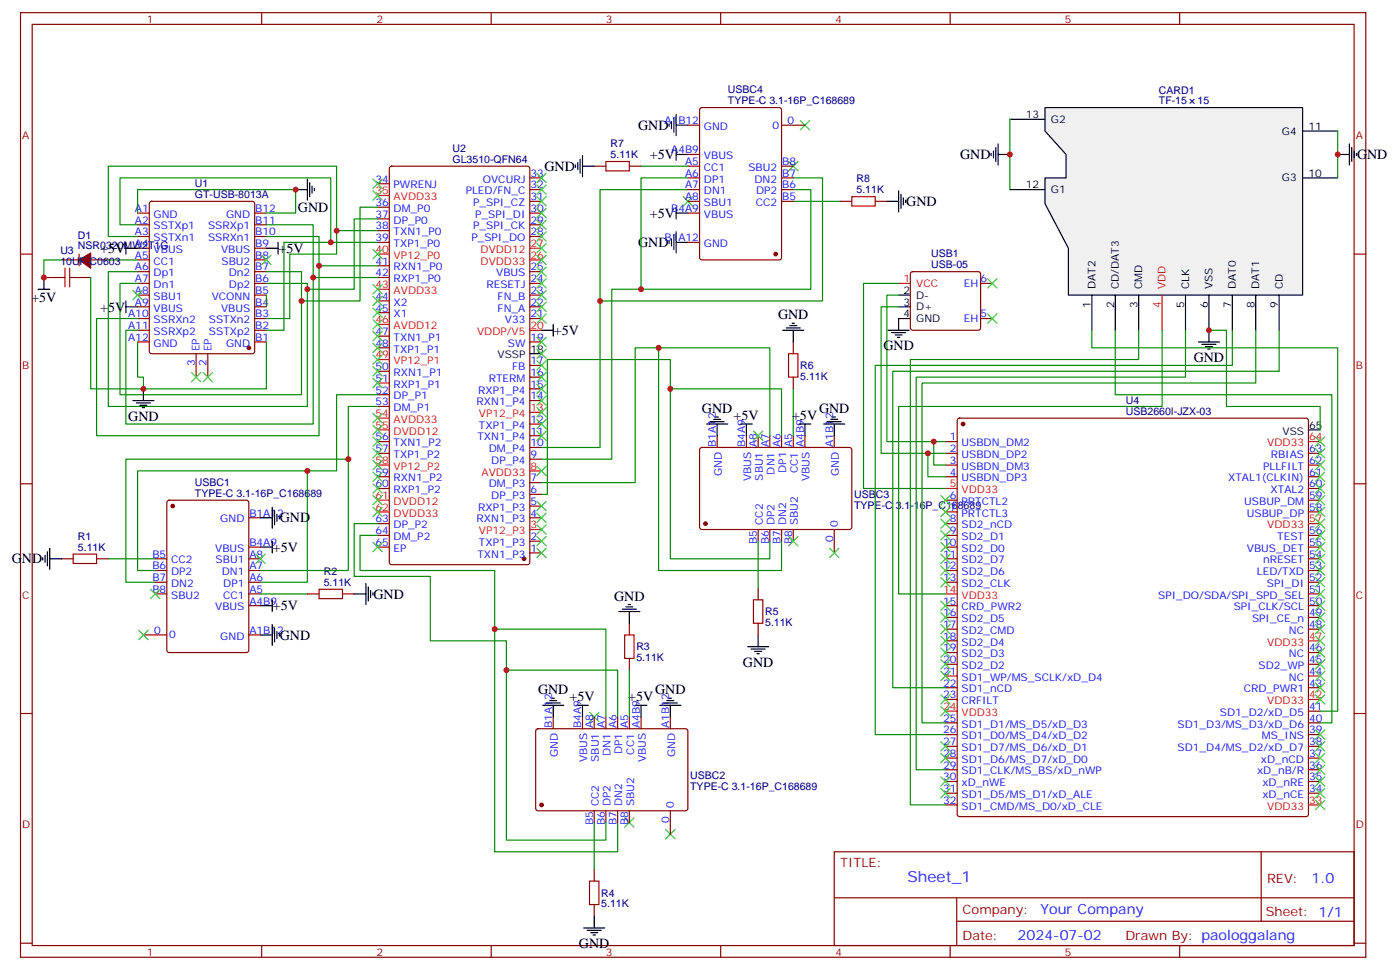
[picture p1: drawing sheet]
<svg xmlns="http://www.w3.org/2000/svg" width="422mm" height="292mm" viewBox="0 0 422 292" stroke-linecap="round" stroke-linejoin="round" font-family="sans-serif">
<g fill="none" stroke="#870000" stroke-width=".35">
<path d="M6.2 3.8h405.3v284.3h-405.3zM9.7 7.3h398.3v277.3h-398.3zM78.8 3.8v3.5M148 3.8v3.5M217.1 3.8v3.5M286.3 3.8v3.5M355.4 3.8v3.5M207.3 37.7h3.5M211 32.6l.5-.2h23.3l.6 .4 .1 44.7-.5 .7h-23.5l-.7-.4v-44.7zM235.5 37.7h7M113.8 55.3h3.5M117.5 50.2l.5-.2h40.9l.7 .5v118.8l-.4 .6-41.2 .1-.6-.5-.1-118.8z"/>
<path d="M159.6 57.1h3.6M159.6 53.6h3.6M179 50h3.6M189.6 50h3.5M207.3 57.1h3.5M207.3 53.6h3.5M207.3 50h3.5M207.3 46.5h3.5M235.5 57.1h3.5M235.5 53.6h3.5M235.5 50h3.5M6.2 76.5h3.5"/>
<path d="M18.5 78.2h5.3M23.8 76.5v3.5M27.3 78.2h5.3M41.5 78.2h3.5M41.5 74.7h3.5M41.5 71.2h3.5M41.5 67.7h3.5M41.5 64.1h3.5M45.2 60.8l.5-.2h30.3l.5 .2 .2 .5v44.5l-.2 .5-.5 .2h-30.3l-.5-.3-.2-.4v-44.5zM76.7 78.2h3.6M76.7 74.7h3.6M76.7 71.2h3.6"/>
<path d="M76.7 67.7h3.6M76.7 64.1h3.6M113.8 62.4h3.5M113.8 65.9h3.5M113.8 69.4h3.5M113.8 73h3.5M159.6 71.2h3.6M159.6 67.7h3.6M159.6 64.1h3.6M159.6 60.6h3.6M207.3 64.1h3.5M207.3 60.6h3.5"/>
<path d="M207.3 73h3.5M235.5 60.6h3.5M253.1 60.6h3.5M263.7 60.6h3.5M408 76.5h3.5M13.2 83.5h3.6M23.8 83.5h3.5M41.5 99.4h3.5M41.5 95.9h3.5M41.5 92.4h3.5M41.5 88.8h3.5M41.5 85.3h3.5"/>
<path d="M41.5 81.8h3.5M76.7 99.4h3.6M76.7 95.9h3.6M76.7 92.4h3.6M76.7 88.8h3.6M76.7 85.3h3.6M76.7 81.8h3.6M113.8 80h3.5M113.8 83.5h3.5M113.8 90.6h3.5M113.8 94.1h3.5M159.6 95.9h3.6"/>
<path d="M159.6 92.4h3.6M159.6 88.8h3.6M159.6 85.3h3.6M159.6 81.8h3.6M41.5 102.9h3.5M59.1 106.5v7M62.6 106.5v7M76.7 102.9h3.6M113.8 101.2h3.5M113.8 104.7h3.5M113.8 111.8h3.5M113.8 115.3h3.5"/>
<path d="M113.8 118.8h3.5M159.6 102.9h3.6M159.6 117.1h3.6M159.6 113.5h3.6M159.6 110h3.6M239 102.9v3.6M239 113.5v3.6M113.8 122.3h3.5M113.8 132.9h3.5M113.8 136.5h3.5M159.6 138.2h3.6M159.6 134.7h3.6"/>
<path d="M159.6 131.2h3.6M159.6 127.6h3.6M159.6 120.6h3.6M211 134.9l.5-.2h44.7l.4 .7v23.6l-.7 .4-44.7-.1-.4-.6v-23.3zM216.1 131.2v3.5M224.9 131.2v3.5M228.4 131.2v3.5M232 131.2v3.5M235.5 131.2v3.5M239 131.2v3.5M242.5 131.2v3.5M251.4 131.2v3.5"/>
<path d="M6.2 145.6h3.5M50.5 150.8l.5-.2h23.3l.6 .4 .1 44.7-.5 .7h-23.5l-.7-.4v-44.7zM75 155.9h3.5M113.8 143.5h3.5M113.8 147h3.5M113.8 157.6h3.5M159.6 155.9h3.6M159.6 152.3h3.6M159.6 148.8h3.6M159.6 145.3h3.6M228.4 159.4v3.5M232 159.4v3.5"/>
<path d="M235.5 159.4v3.5M239 159.4v3.5M251.4 159.4v7M408 145.6h3.5M18.5 168.2h3.5M29.1 168.2h3.5M46.7 168.2h3.6M46.7 171.7h3.6M46.7 175.3h3.6M46.7 178.8h3.6M75 164.7h3.5M75 168.2h3.5"/>
<path d="M75 171.7h3.5M75 175.3h3.5M75 178.8h3.5M92.6 178.8h3.5M103.2 178.8h3.5M113.8 161.1h3.5M113.8 164.7h3.5M159.6 166.4h3.6M159.6 162.9h3.6M228.4 177v3.6M43.2 191.1h7.1M75 191.1h3.5"/>
<path d="M75 182.3h3.5M189.6 187.6v3.5M189.6 198.2v3.5M228.4 187.6v3.5M6.2 214.8h3.5M161.6 219.6l.5-.2h44.7l.5 .7-.1 23.5-.6 .5-44.8-.1-.4-.7v-23.2zM166.7 215.8v3.6M175.5 215.8v3.6M179 215.8v3.6M182.6 215.8v3.6M186.1 215.8v3.6M189.6 215.8v3.6"/>
<path d="M193.1 215.8v3.6M202 215.8v3.6M408 214.8h3.5M179 244.1v3.5M182.6 244.1v3.5M186.1 244.1v3.5M189.6 244.1v3.5M202 244.1v7M251.4 256.4h156.6v28.2h-156.6zM380 256.4v20.9M179 261.7v3.5M179 272.3v3.5"/>
<path d="M251.4 270.2h156.5M288.3 277.3h119.6M288.3 270.2v14.2M6.2 283.9h3.5M78.8 284.6v3.5M148 284.6v3.5M217.1 284.6v3.5M286.3 284.6v3.5M355.4 284.6v3.5M408 283.9h3.5"/>
</g>
<g fill="#870000" stroke="#870000" stroke-width=".35">
<path d="M23.8 78.2l3.5-2.1v4.6z"/>
<circle cx="75" cy="104.7" r=".53"/>
<circle cx="157.9" cy="168.2" r=".53"/>
<circle cx="52" cy="152.3" r=".53"/>
<circle cx="163.2" cy="242.3" r=".53"/>
<circle cx="212.5" cy="157.6" r=".53"/>
<circle cx="233.7" cy="76.5" r=".53"/>
</g>
<g fill="none" stroke="#f00" stroke-width=".35">
<path d="M113.8 58.8h3.5M113.8 76.5h3.5M159.6 78.2h3.6M159.6 74.7h3.6M113.8 87.1h3.5M113.8 97.6h3.5M159.6 99.4h3.6M113.8 108.2h3.5M113.8 125.9h3.5M113.8 129.4h3.5M113.8 140h3.5M159.6 124.1h3.6"/>
<path d="M113.8 150.6h3.5M113.8 154.1h3.5M159.6 159.4h3.6M159.6 141.7h3.6"/>
</g>
<g fill="none" stroke="#000" stroke-width=".35">
<path d="M201.6 37.3v.7M202.3 36.6v2.1M203 35.6v4.2M203.7 34.5v6.4M203.7 37.7h3.6M89.1 57.1h3.5M92.6 53.9v6.4M93.3 55v4.2M94 56v2.1M94.7 56.7v.7M173.4 49.7v.7M174.1 49v2.1"/>
<path d="M174.8 47.9v4.2M175.5 46.8v6.4M175.5 50h3.5M203.7 44.7v3.6M203.7 46.5h3.6M270.8 57.4v6.4M271.5 58.5v4.2M272.2 59.5v2.2M37.9 74.7h3.6M37.9 73v3.5M80.3 74.7h3.5M83.8 73v3.5"/>
<path d="M201.6 72.6v.7M202.3 71.9v2.1M203 70.8v4.3M203.7 73h3.6M203.7 62.4v3.5M203.7 69.8v6.3M203.7 64.1h3.6M267.2 60.6h3.6M272.9 60.3v.7M11.5 87.1h3.5M13.2 83.5v3.6M37.9 90.6v3.5"/>
<path d="M37.9 92.4h3.6M163.2 99.4h3.5M166.7 97.6v3.6M235.8 99.4h6.4M236.9 98.7h4.2M237.9 98h2.2M238.7 97.3h.7M239 99.4v3.5M43.2 117.1v3.5M159.6 106.5h3.6M40 120.6h6.4M41.1 121.3h4.2"/>
<path d="M42.2 122h2.1M42.9 122.7h.7M212.9 127.6h6.4M214 126.9h4.2M215 126.2h2.1M215.7 125.5h.7M216.1 127.6v3.6M223.1 127.6h3.6M224.9 127.6v3.6M240.8 127.6h3.5M242.5 127.6v3.6M248.2 127.6h6.3"/>
<path d="M249.2 126.9h4.3M250.3 126.2h2.1M251 125.5h.7M251.4 127.6v3.6M78.5 155.9h3.5M82 152.7v6.3M82.7 153.7v4.3M83.4 154.8v2.1M84.1 155.5v.7M12.9 167.9v.7M13.6 167.1v2.2M14.3 166.1v4.2"/>
<path d="M15 168.2h3.5M15 165v6.4M78.5 164.7h3.5M82 162.9v3.5M106.7 178.8h3.5M110.2 175.6v6.4M110.9 176.7v4.2M111.7 177.7v2.1M112.4 178.4v.7M78.5 182.3h3.5M78.5 191.1h3.5M82 180.6v3.5"/>
<path d="M82 188v6.3M82.7 189v4.3M83.4 190.1v2.1M84.1 190.8v.7M186.4 184.1h6.4M187.5 183.4h4.2M188.6 182.7h2.1M189.3 182h.7M189.6 184.1v3.5M225.2 194.7h6.4M226.3 195.4h4.2M227.4 196.1h2.1"/>
<path d="M228.1 196.8h.7M228.4 191.1v3.6M163.5 212.3h6.4M164.6 211.6h4.2M165.6 210.9h2.1M166.3 210.2h.7M166.7 212.3v3.5M173.7 212.3h3.6M175.5 212.3v3.5M191.4 212.3h3.5M193.1 212.3v3.5M198.8 212.3h6.3"/>
<path d="M199.8 211.6h4.3M200.9 210.9h2.1M201.6 210.2h.7M202 212.3v3.5M175.9 279.3h6.3M179 275.8v3.5M176.9 280h4.3M178 280.7h2.1M178.7 281.4h.7"/>
</g>
<g fill="none" stroke="#008700" stroke-width=".35">
<path d="M193.1 50h14.2M207.3 53.6h-14.2v33.5M239 53.6h8.8v37h-67v-33.5h26.5M239 57.1h5.3v30h-60v51.1h-21.1M18.5 78.2h-5.3v5.3M32.6 78.2h8.9M41.5 67.7h-5.3v-14.1h63.5v19.4M41.5 64.1v-7h47.6v7h-8.8M80.3 67.7h14.1v15.8h19.4M80.3 71.2h15.8v8.8h17.7M101.4 69.4v7.1h-14.1v19.4h-7M113.8 69.4h-12.4v-19.4h-68.8v21.2h8.9"/>
<path d="M113.8 62.4h-5.3v28.2h-17.7v-8.8h-10.5M113.8 65.9h-7.1v21.2h-14.1v-1.8h-12.3M113.8 73h-28.3v26.4h-5.2M239 60.6h14.1M27.3 83.5v33.6h15.9M41.5 85.3h-5.3v33.5h54.6v-28.2M41.5 81.8h-8.9v40.5h60v-35.2M80.3 88.8v3.6M94.4 83.5v44.1h-56.5v-28.2h3.6M96.1 80v51.2h-67v-35.3h12.4M180.8 90.6v44.1h-17.6M41.5 102.9v10.6h1.7v3.6"/>
<path d="M80.3 102.9v14.2h-37.1M113.8 118.8h-12.4v22.9h-59.9v30h5.2M198.4 104.7h-7v40.6h-28.2M202 117.1h33.5v14.1M239 117.1v14.1M113.8 122.3h-8.8v15.9M232 131.2v-26.5h-33.6v67h37.1v-8.8M92.6 141.7v33.6h-14.1M113.8 157.6h-7.1v15.9h22.9v19.4h23v60h30v-5.3M163.2 148.8h1.7v-40.6h37.1v60h30v-5.3M32.6 168.2h14.1M78.5 171.7h26.5v-33.5h-67.1v37.1h8.8"/>
<path d="M78.5 178.8h14.1M113.8 161.1h-5.3v10.6h40.5v17.7M228.4 162.9v14.1M152.6 201.7h33.5v14.1M182.6 215.8v-26.4h-33.6v67h37.1v-8.8M189.6 201.7v14.1M179 247.6v14.1"/>
</g>
<path d="M182.6 48.6h7v2.8h-7zM256.6 59.2h7.1v2.8h-7.1zM16.8 83.5h2.8M19.6 80.7v5.7M21 83.5h2.8M21 80.7v5.7M237.6 106.5h2.8v7h-2.8zM22 166.8h7.1v2.8h-7.1zM96.1 177.4h7.1v2.8h-7.1zM188.2 191.1h2.8v7.1h-2.8zM227 180.6h2.8v7h-2.8zM177.6 265.2h2.8v7.1h-2.8z" fill="none" stroke="#a10000" stroke-width=".35"/>
<g fill="none" stroke="#3c3" stroke-width=".35">
<path d="M241.1 36.3l2.8 2.8M243.9 36.3l-2.8 2.8M112.4 57.4l2.8 2.9M112.4 53.9l2.8 2.8M115.2 57.4l-2.8 2.9M115.2 53.9l-2.8 2.8M205.8 59.2l2.9 2.8M208.7 59.2l-2.9 2.8M237.6 48.6l2.8 2.8M240.4 48.6l-2.8 2.8M78.8 76.8l2.9 2.9M81.7 76.8l-2.9 2.9"/>
<path d="M112.4 75.1l2.8 2.8M115.2 75.1l-2.8 2.8M40 87.4l2.9 2.8M42.9 87.4l-2.9 2.8M112.4 89.2l2.8 2.8M112.4 92.7l2.8 2.8M115.2 89.2l-2.8 2.8M115.2 92.7l-2.8 2.8M57.7 112.1l2.8 2.8M60.5 112.1l-2.8 2.8M61.2 112.1l2.8 2.8M64 112.1l-2.8 2.8"/>
<path d="M227 129.8l2.8 2.8M229.8 129.8l-2.8 2.8M45.3 177.4l2.9 2.8M48.2 177.4l-2.9 2.8M77.1 166.8l2.8 2.8M79.9 166.8l-2.8 2.8M237.6 161.5l2.8 2.8M240.4 161.5l-2.8 2.8M249.9 165l2.9 2.9M252.8 165l-2.9 2.9M41.8 189.7l2.8 2.8M44.6 189.7l-2.8 2.8"/>
<path d="M177.6 214.4l2.8 2.8M180.4 214.4l-2.8 2.8M188.2 246.2l2.8 2.8M191 246.2l-2.8 2.8M200.6 249.7l2.8 2.8M203.4 249.7l-2.8 2.8"/>
</g>
<path d="M314.9 32.4h77.6v56.4h-70.6v-14.1l-7-13.4v-7.7h6.3v-7.1l-6.3-7.1z" fill="#f0f0f0" stroke="#000" stroke-width=".35"/>
<g fill="none" stroke="#000" stroke-width=".35">
<path d="M304.3 35.9h10.6M392.5 39.4h10.5M298.6 46.1v.7M299.3 45.4v2.2M300 44.4v4.2M300.7 46.5h3.6M300.7 43.3v6.4M304.3 57.1h10.6M392.5 53.6h10.5M403 46.5h3.6M406.6 43.3v6.4M407.3 44.4v4.2"/>
<path d="M408 45.4v2.2M408.7 46.1v.7M267.6 99.4h6.3M270.8 92.4h3.5M270.8 88.8h3.5M274.3 95.9h-3.5v3.5M329 88.8v10.6M336 88.8v10.6M343.1 88.8v10.6M357.2 88.8v10.6M364.2 88.8v14.1M371.3 88.8v10.6"/>
<path d="M378.4 88.8v10.6M385.4 88.8v10.6M268.6 100.1h4.3M269.7 100.8h2.1M270.4 101.5h.7M361.1 102.9h6.3M362.1 103.6h4.3M363.2 104.4h2.1M363.9 105.1h.7M394.2 129.4h3.6"/>
</g>
<path d="M270.8 85.3h3.5M350.1 88.8v10.6M394.2 132.9h3.6M284.9 147h3.5M394.2 157.6h3.6M284.9 178.8h3.5M394.2 192.9h3.6M284.9 214.1h3.5M394.2 210.5h3.6M394.2 242.3h3.6" fill="none" stroke="#f00" stroke-width=".35"/>
<g fill="none" stroke="#870000" stroke-width=".35">
<path d="M274.5 82l.5-.2h19.7l.5 .2 .3 .5v16.2l-.3 .5-.5 .2h-19.7l-.5-.2-.2-.5v-16.2zM295.5 95.9h3.5M295.5 85.3h3.5M284.9 132.9h3.5M284.9 136.5h3.5M284.9 140h3.5M288.6 126.1l.5-.2h104.4l.5 .2 .2 .5v118.5l-.2 .5-.5 .2h-104.4l-.5-.2-.2-.5v-118.5zM394.2 136.5h3.6M394.2 140h3.6M284.9 143.5h3.5M284.9 150.6h3.5M284.9 154.1h3.5"/>
<path d="M284.9 157.6h3.5M394.2 143.5h3.6M394.2 150.6h3.6M394.2 154.1h3.6M394.2 147h3.6M284.9 161.1h3.5M284.9 164.7h3.5M284.9 168.2h3.5M284.9 171.7h3.5M284.9 175.3h3.5M394.2 161.1h3.6M394.2 164.7h3.6"/>
<path d="M394.2 168.2h3.6M394.2 171.7h3.6M394.2 175.3h3.6M394.2 178.8h3.6M284.9 182.3h3.5M284.9 185.8h3.5M284.9 189.4h3.5M284.9 192.9h3.5M284.9 196.4h3.5M284.9 200h3.5M394.2 182.3h3.6M394.2 185.8h3.6"/>
<path d="M394.2 189.4h3.6M394.2 196.4h3.6M394.2 200h3.6M284.9 203.5h3.5M284.9 207h3.5M284.9 210.5h3.5M284.9 217.6h3.5M394.2 203.5h3.6M394.2 207h3.6M394.2 217.6h3.6M394.2 214.1h3.6M284.9 221.1h3.5"/>
<path d="M284.9 224.6h3.5M284.9 228.2h3.5M284.9 231.7h3.5M284.9 235.2h3.5M284.9 238.8h3.5M394.2 221.1h3.6M394.2 224.6h3.6M394.2 228.2h3.6M394.2 231.7h3.6M394.2 235.2h3.6M394.2 238.8h3.6M284.9 242.3h3.5"/>
</g>
<circle cx="290.2" cy="127.6" r=".53" fill="#870000" stroke="#870000" stroke-width=".35"/>
<g fill="none" stroke="#008700" stroke-width=".35">
<path d="M304.3 35.9v21.2M403 39.4v14.2M270.8 92.4h-5.3v44.1h19.4M270.8 88.8h-3.6v44.1h14.1M270.8 85.3h-10.6v61.7h24.7M329 99.4v5.3h74v109.4h-5.2M336 99.4v19.4h65.3v98.8h-3.5M343.1 99.4v8.8h-68.8v134.1h10.6M350.1 99.4v22.9h-79.3v56.5h14.1M357.2 99.4v14.1h-81.2v118.2h8.9M364.2 99.4h5.3v22.9h28.3v7.1M371.3 99.4v10.6h-107.6v111.1h21.2"/>
<path d="M378.4 99.4v15.9h-100.6v102.3h7.1M385.4 99.4v12.4h-116.4v95.2h15.9M279.6 136.5v7h5.3M284.9 132.9h-3.6v7.1h3.6"/>
</g>
<g fill="none" stroke="#3c3" stroke-width=".35">
<path d="M161.7 52.1l2.9 2.9M161.7 55.7l2.9 2.8M161.7 59.2l2.9 2.8M164.6 52.1l-2.9 2.9M164.6 55.7l-2.9 2.8M164.6 59.2l-2.9 2.8M161.7 62.7l2.9 2.8M161.7 66.3l2.9 2.8M161.7 69.8l2.9 2.8M161.7 73.3l2.9 2.8M161.7 76.8l2.9 2.9M164.6 62.7l-2.9 2.8"/>
<path d="M164.6 66.3l-2.9 2.8M164.6 69.8l-2.9 2.8M164.6 73.3l-2.9 2.8M164.6 76.8l-2.9 2.9M112.4 99.8l2.8 2.8M112.4 96.2l2.8 2.9M112.4 85.7l2.8 2.8M115.2 99.8l-2.8 2.8M115.2 96.2l-2.8 2.9M115.2 85.7l-2.8 2.8M161.7 80.4l2.9 2.8M161.7 83.9l2.9 2.8"/>
<path d="M161.7 87.4l2.9 2.8M161.7 90.9l2.9 2.9M161.7 94.5l2.9 2.8M164.6 80.4l-2.9 2.8M164.6 83.9l-2.9 2.8M164.6 87.4l-2.9 2.8M164.6 90.9l-2.9 2.9M164.6 94.5l-2.9 2.8M297.6 83.9l2.8 2.8M297.6 94.5l2.8 2.8M300.4 83.9l-2.8 2.8M300.4 94.5l-2.8 2.8"/>
<path d="M112.4 113.9l2.8 2.8M112.4 110.3l2.8 2.9M112.4 106.8l2.8 2.8M112.4 103.3l2.8 2.8M115.2 113.9l-2.8 2.8M115.2 110.3l-2.8 2.9M115.2 106.8l-2.8 2.8M115.2 103.3l-2.8 2.8M161.7 101.5l2.9 2.9M161.7 105.1l2.9 2.8M161.7 108.6l2.9 2.8M161.7 112.1l2.9 2.8"/>
<path d="M161.7 115.6l2.9 2.9M161.7 119.2l2.9 2.8M164.6 101.5l-2.9 2.9M164.6 105.1l-2.9 2.8M164.6 108.6l-2.9 2.8M164.6 112.1l-2.9 2.8M164.6 115.6l-2.9 2.9M164.6 119.2l-2.9 2.8M112.4 138.6l2.8 2.8M112.4 135l2.8 2.9M112.4 131.5l2.8 2.8M112.4 128l2.8 2.8"/>
<path d="M112.4 124.5l2.8 2.8M115.2 138.6l-2.8 2.8M115.2 135l-2.8 2.9M115.2 131.5l-2.8 2.8M115.2 128l-2.8 2.8M115.2 124.5l-2.8 2.8M161.7 122.7l2.9 2.8M161.7 126.2l2.9 2.8M161.7 129.8l2.9 2.8M164.6 122.7l-2.9 2.8M164.6 126.2l-2.9 2.8M164.6 129.8l-2.9 2.8"/>
<path d="M396.3 138.6l2.9 2.8M396.3 135l2.9 2.9M396.3 131.5l2.9 2.8M399.2 138.6l-2.9 2.8M399.2 135l-2.9 2.9M399.2 131.5l-2.9 2.8M112.4 152.7l2.8 2.8M112.4 149.2l2.8 2.8M112.4 145.6l2.8 2.8M112.4 142.1l2.8 2.8M115.2 152.7l-2.8 2.8M115.2 149.2l-2.8 2.8"/>
<path d="M115.2 145.6l-2.8 2.8M115.2 142.1l-2.8 2.8M161.7 140.3l2.9 2.9M161.7 150.9l2.9 2.8M161.7 154.4l2.9 2.9M161.7 158l2.9 2.8M164.6 140.3l-2.9 2.9M164.6 150.9l-2.9 2.8M164.6 154.4l-2.9 2.9M164.6 158l-2.9 2.8M283.5 149.2l2.8 2.8M283.5 152.7l2.8 2.8"/>
<path d="M283.5 156.2l2.8 2.8M283.5 159.7l2.8 2.9M286.3 149.2l-2.8 2.8M286.3 152.7l-2.8 2.8M286.3 156.2l-2.8 2.8M286.3 159.7l-2.8 2.9M396.3 159.7l2.9 2.9M396.3 156.2l2.9 2.8M396.3 152.7l2.9 2.8M396.3 149.2l2.9 2.8M396.3 145.6l2.9 2.8M396.3 142.1l2.9 2.8"/>
<path d="M399.2 159.7l-2.9 2.9M399.2 156.2l-2.9 2.8M399.2 152.7l-2.9 2.8M399.2 149.2l-2.9 2.8M399.2 145.6l-2.9 2.8M399.2 142.1l-2.9 2.8M112.4 163.3l2.8 2.8M115.2 163.3l-2.8 2.8M161.7 161.5l2.9 2.8M161.7 165l2.9 2.9M164.6 161.5l-2.9 2.8M164.6 165l-2.9 2.9"/>
<path d="M283.5 163.3l2.8 2.8M283.5 166.8l2.8 2.8M283.5 170.3l2.8 2.8M283.5 173.8l2.8 2.9M286.3 163.3l-2.8 2.8M286.3 166.8l-2.8 2.8M286.3 170.3l-2.8 2.8M286.3 173.8l-2.8 2.9M396.3 177.4l2.9 2.8M396.3 173.8l2.9 2.9M396.3 170.3l2.9 2.8M396.3 166.8l2.9 2.8"/>
<path d="M396.3 163.3l2.9 2.8M399.2 177.4l-2.9 2.8M399.2 173.8l-2.9 2.9M399.2 170.3l-2.9 2.8M399.2 166.8l-2.9 2.8M399.2 163.3l-2.9 2.8M283.5 180.9l2.8 2.8M283.5 184.4l2.8 2.9M283.5 188l2.8 2.8M283.5 191.5l2.8 2.8M283.5 195l2.8 2.8M283.5 198.5l2.8 2.9"/>
<path d="M286.3 180.9l-2.8 2.8M286.3 184.4l-2.8 2.9M286.3 188l-2.8 2.8M286.3 191.5l-2.8 2.8M286.3 195l-2.8 2.8M286.3 198.5l-2.8 2.9M396.3 198.5l2.9 2.9M396.3 195l2.9 2.8M396.3 191.5l2.9 2.8M396.3 188l2.9 2.8M396.3 184.4l2.9 2.9M396.3 180.9l2.9 2.8"/>
<path d="M399.2 198.5l-2.9 2.9M399.2 195l-2.9 2.8M399.2 191.5l-2.9 2.8M399.2 188l-2.9 2.8M399.2 184.4l-2.9 2.9M399.2 180.9l-2.9 2.8M283.5 202.1l2.8 2.8M283.5 209.1l2.8 2.8M283.5 212.7l2.8 2.8M286.3 202.1l-2.8 2.8M286.3 209.1l-2.8 2.8M286.3 212.7l-2.8 2.8"/>
<path d="M396.3 219.7l2.9 2.8M396.3 209.1l2.9 2.8M396.3 205.6l2.9 2.8M396.3 202.1l2.9 2.8M399.2 219.7l-2.9 2.8M399.2 209.1l-2.9 2.8M399.2 205.6l-2.9 2.8M399.2 202.1l-2.9 2.8M283.5 223.2l2.8 2.9M283.5 226.8l2.8 2.8M283.5 233.8l2.8 2.8M283.5 237.3l2.8 2.9"/>
<path d="M286.3 223.2l-2.8 2.9M286.3 226.8l-2.8 2.8M286.3 233.8l-2.8 2.8M286.3 237.3l-2.8 2.9M396.3 237.3l2.9 2.9M396.3 233.8l2.9 2.8M396.3 230.3l2.9 2.8M396.3 226.8l2.9 2.8M396.3 223.2l2.9 2.9M399.2 237.3l-2.9 2.9M399.2 233.8l-2.9 2.8M399.2 230.3l-2.9 2.8"/>
<path d="M399.2 226.8l-2.9 2.8M399.2 223.2l-2.9 2.9M396.3 240.9l2.9 2.8M399.2 240.9l-2.9 2.8"/>
</g>
<g fill="#c00">
<circle cx="89.1" cy="57.1" r=".88"/>
<circle cx="90.8" cy="90.6" r=".88"/>
<circle cx="92.6" cy="87.1" r=".88"/>
<circle cx="94.4" cy="83.5" r=".88"/>
<circle cx="96.1" cy="80" r=".88"/>
<circle cx="101.4" cy="69.4" r=".88"/>
<circle cx="99.7" cy="73" r=".88"/>
<circle cx="13.2" cy="83.5" r=".88"/>
<circle cx="43.2" cy="117.1" r=".88"/>
<circle cx="92.6" cy="141.7" r=".88"/>
<circle cx="105" cy="138.2" r=".88"/>
<circle cx="152.6" cy="201.7" r=".88"/>
<circle cx="149" cy="189.4" r=".88"/>
<circle cx="198.4" cy="104.7" r=".88"/>
<circle cx="202" cy="117.1" r=".88"/>
<circle cx="193.1" cy="87.1" r=".88"/>
<circle cx="180.8" cy="90.6" r=".88"/>
<circle cx="279.6" cy="136.5" r=".88"/>
<circle cx="281.3" cy="132.9" r=".88"/>
<circle cx="304.3" cy="46.5" r=".88"/>
<circle cx="403" cy="46.5" r=".88"/>
<circle cx="364.2" cy="99.4" r=".88"/>
</g>
<text font-size="4.6" fill="#00f" x="273.4" y="265.4">Sheet_1</text>
<g font-size="4.2">
<text x="192.3" y="39.1">GND</text>
<text x="195.8" y="47.9">+5V</text>
<text x="289.3" y="47.9">GND</text>
<text x="408.9" y="47.9">GND</text>
<text x="164" y="51.4">GND</text>
<text x="89.8" y="63.8">GND</text>
<text x="195.8" y="65.5">+5V</text>
<text x="273" y="62">GND</text>
<text x="30.2" y="76.2">+5V</text>
<text x="84" y="76.2">+5V</text>
<text x="192.3" y="74.3">GND</text>
<text x="9.4" y="91">+5V</text>
<text x="30.2" y="93.8">+5V</text>
<text x="166.9" y="100.8">+5V</text>
<text x="234.4" y="96.1">GND</text>
<text x="266.2" y="105.5">GND</text>
<text x="359.7" y="109">GND</text>
<text x="211.5" y="124.3">GND</text>
<text x="246.8" y="124.3">GND</text>
<text x="38.6" y="126.7">GND</text>
<text x="221" y="126.4">+5V</text>
<text x="238.6" y="126.4">+5V</text>
<text x="84.3" y="157.2">GND</text>
<text x="82.2" y="166.1">+5V</text>
<text x="3.5" y="169.6">GND</text>
<text x="82.2" y="183.7">+5V</text>
<text x="112.5" y="180.2">GND</text>
<text x="185" y="180.8">GND</text>
<text x="84.3" y="192.5">GND</text>
<text x="223.8" y="200.7">GND</text>
<text x="162.1" y="209">GND</text>
<text x="197.4" y="209">GND</text>
<text x="171.6" y="211.1">+5V</text>
<text x="189.3" y="211.1">+5V</text>
<text x="174.4" y="285.4">GND</text>
</g>
<g font-size="4.2" fill="#00f">
<text x="395.2" y="265.7">1.0</text>
<text x="313.5" y="275.2">Your Company</text>
<text x="306.6" y="283">2024-07-02</text>
</g>
<g font-size="3.9" fill="#800">
<text x="253.1" y="261">TITLE:</text>
<text x="381.7" y="265.7">REV:</text>
<text x="290" y="275.2">Company:</text>
<text x="381.4" y="275.8">Sheet: 1/1</text>
<text x="290" y="282.9">Date:</text>
<text x="339.1" y="282.9">Drawn By: paologgalang</text>
</g>
<g font-size="3.2" fill="#800">
<text x="44.3" y="6.8">1</text>
<text x="113.4" y="6.8">2</text>
<text x="182.6" y="6.8">3</text>
<text x="251.7" y="6.8">4</text>
<text x="320.9" y="6.8">5</text>
<text x="6.7" y="41.9">A</text>
<text x="408.5" y="41.9">A</text>
<text x="6.7" y="111.1">B</text>
<text x="408.5" y="111.1">B</text>
<text x="6.7" y="180.2">C</text>
<text x="408.5" y="180.2">C</text>
<text x="6.7" y="249.3">D</text>
<text x="408.5" y="249.3">D</text>
<text x="44.3" y="287.6">1</text>
<text x="113.4" y="287.6">2</text>
<text x="182.6" y="287.6">3</text>
<text x="251.7" y="287.6">4</text>
<text x="320.9" y="287.6">5</text>
</g>
<g font-size="3.2" fill="#000080">
<text x="219.3" y="28.1">USBC4</text>
<text x="349.2" y="28.2">CARD1</text>
<text x="219.3" y="31.3">TYPE-C 3.1-16P_C168689</text>
<text x="349.2" y="31.3">TF-15</text>
<text x="360.8" y="31.3">15</text>
<text x="136.4" y="45.8">U2</text>
<text x="184" y="47.6">5.11K</text>
<text x="184" y="44.3">R7</text>
<text x="136.4" y="49">GL3510-QFN64</text>
<text x="58.7" y="59.5">GT-USB-8013A</text>
<text x="58.7" y="56.3">U1</text>
<text x="258.1" y="58.1">5.11K</text>
<text x="258.1" y="54.9">R8</text>
<text x="23.5" y="71.9">D1</text>
<text x="18.2" y="76.4">U3</text>
<text x="23.5" y="75.1">NSR0320MW2T1G</text>
<text x="280.6" y="77.4">USB1</text>
<text x="18.2" y="79.7">10UF-C0603</text>
<text x="280.6" y="80.6">USB-05</text>
<text x="241.1" y="111.1">R6</text>
<text x="241.1" y="114.4">5.11K</text>
<text x="339.2" y="124.8">USB2660I-JZX-03</text>
<text x="339.2" y="121.6">U4</text>
<text x="58.7" y="149.5">TYPE-C 3.1-16P_C168689</text>
<text x="58.7" y="146.3">USBC1</text>
<text x="257.4" y="149.9">USBC3</text>
<text x="257.4" y="153.2">TYPE-C 3.1-16P_C168689</text>
<text x="23.5" y="165.7">5.11K</text>
<text x="23.5" y="162.5">R1</text>
<text x="97.6" y="173.1">R2</text>
<text x="97.6" y="176.3">5.11K</text>
<text x="230.5" y="185.2">R5</text>
<text x="230.5" y="188.4">5.11K</text>
<text x="191.7" y="195.8">R3</text>
<text x="191.7" y="199">5.11K</text>
<text x="208" y="237.8">TYPE-C 3.1-16P_C168689</text>
<text x="208" y="234.6">USBC2</text>
<text x="181.2" y="269.9">R4</text>
<text x="181.2" y="273.1">5.11K</text>
</g>
<g font-size="3.2">
<text x="309.1" y="35.6">13</text>
<text x="316.6" y="37">G2</text>
<text x="386.2" y="40.5">G4</text>
<text x="394.2" y="39.1">11</text>
<text x="394.2" y="53.2">10</text>
<text x="309.1" y="56.7">12</text>
<text x="316.6" y="58.1">G1</text>
<text x="386.2" y="54.6">G3</text>
<text x="272.3" y="88.5">2</text>
<text x="276" y="89.9">D-</text>
<text x="330" y="87.1" transform="rotate(-90 330 87.1)">DAT2</text>
<text x="337.1" y="87.1" transform="rotate(-90 337.1 87.1)">CD/DAT3</text>
<text x="344.1" y="87.1" transform="rotate(-90 344.1 87.1)">CMD</text>
<text x="358.2" y="87.1" transform="rotate(-90 358.2 87.1)">CLK</text>
<text x="365.3" y="87.1" transform="rotate(-90 365.3 87.1)">VSS</text>
<text x="372.4" y="87.1" transform="rotate(-90 372.4 87.1)">DAT0</text>
<text x="379.4" y="87.1" transform="rotate(-90 379.4 87.1)">DAT1</text>
<text x="386.5" y="87.1" transform="rotate(-90 386.5 87.1)">CD</text>
<text x="272.3" y="95.5">4</text>
<text x="272.3" y="92">3</text>
<text x="276" y="93.4">D+</text>
<text x="328.6" y="92.6" transform="rotate(-90 328.6 92.6)">1</text>
<text x="335.7" y="92.6" transform="rotate(-90 335.7 92.6)">2</text>
<text x="342.7" y="92.6" transform="rotate(-90 342.7 92.6)">3</text>
<text x="356.8" y="92.6" transform="rotate(-90 356.8 92.6)">5</text>
<text x="363.9" y="92.6" transform="rotate(-90 363.9 92.6)">6</text>
<text x="370.9" y="92.6" transform="rotate(-90 370.9 92.6)">7</text>
<text x="378" y="92.6" transform="rotate(-90 378 92.6)">8</text>
<text x="385.1" y="92.6" transform="rotate(-90 385.1 92.6)">9</text>
<text x="276" y="96.9">GND</text>
<text x="149.9" y="107.9">VSSP</text>
<text x="159.8" y="106.1">18</text>
<text x="386.4" y="130.8">VSS</text>
<text x="394.4" y="129">65</text>
</g>
<g font-size="3.2" fill="#00f">
<text x="200.2" y="37.3">A1B12</text>
<text x="212.1" y="39.1">GND</text>
<text x="232.8" y="38.7">0</text>
<text x="237.2" y="37.3">0</text>
<text x="202.2" y="46.1">A4B9</text>
<text x="212.1" y="47.9">VBUS</text>
<text x="159.8" y="53.2">33</text>
<text x="206.4" y="49.7">A5</text>
<text x="206.4" y="53.2">A6</text>
<text x="212.1" y="51.4">CC1</text>
<text x="225.5" y="51.4">SBU2</text>
<text x="235.7" y="53.2">B7</text>
<text x="235.7" y="49.7">B8</text>
<text x="113.1" y="55">34</text>
<text x="118.6" y="56.7">PWRENJ</text>
<text x="140.3" y="58.5">PLED/FN_C</text>
<text x="145.5" y="55">OVCURJ</text>
<text x="159.8" y="56.7">32</text>
<text x="206.4" y="56.7">A7</text>
<text x="212.1" y="55">DP1</text>
<text x="212.1" y="58.5">DN1</text>
<text x="227.3" y="55">DN2</text>
<text x="227.8" y="58.5">DP2</text>
<text x="235.7" y="56.7">B6</text>
<text x="40.6" y="63.8">A1</text>
<text x="46.3" y="65.5">GND</text>
<text x="68.1" y="65.5">GND</text>
<text x="76.9" y="63.8">B12</text>
<text x="113.1" y="62">36</text>
<text x="113.1" y="65.5">37</text>
<text x="118.6" y="63.8">DM_P0</text>
<text x="142.6" y="62">P_SPI_CZ</text>
<text x="143.2" y="65.5">P_SPI_DI</text>
<text x="159.8" y="63.8">30</text>
<text x="159.8" y="60.3">31</text>
<text x="202.2" y="63.8">B4A9</text>
<text x="206.4" y="60.3">A8</text>
<text x="212.1" y="62">SBU1</text>
<text x="212.1" y="65.5">VBUS</text>
<text x="227.7" y="62">CC2</text>
<text x="235.7" y="60.3">B5</text>
<text x="40.6" y="67.3">A2</text>
<text x="40.6" y="70.8">A3</text>
<text x="46.3" y="69.1">SSTXp1</text>
<text x="62.7" y="69.1">SSRXp1</text>
<text x="76.9" y="70.8">B10</text>
<text x="76.9" y="67.3">B11</text>
<text x="113.1" y="69.1">38</text>
<text x="118.6" y="67.3">DP_P0</text>
<text x="118.6" y="70.8">TXN1_P0</text>
<text x="142.6" y="69.1">P_SPI_CK</text>
<text x="159.8" y="70.8">28</text>
<text x="159.8" y="67.3">29</text>
<text x="40.6" y="74.4">A4</text>
<text x="40.6" y="77.9">A5</text>
<text x="46.3" y="72.6">SSTXn1</text>
<text x="46.3" y="76.1">VBUS</text>
<text x="62.7" y="72.6">SSRXn1</text>
<text x="66.6" y="76.1">VBUS</text>
<text x="76.9" y="77.9">B8</text>
<text x="76.9" y="74.4">B9</text>
<text x="113.1" y="72.6">39</text>
<text x="118.6" y="74.4">TXP1_P0</text>
<text x="142" y="72.6">P_SPI_DO</text>
<text x="200.2" y="72.6">B1A12</text>
<text x="212.1" y="74.4">GND</text>
<text x="40.6" y="81.4">A6</text>
<text x="46.3" y="79.7">CC1</text>
<text x="46.3" y="83.2">Dp1</text>
<text x="66.7" y="79.7">SBU2</text>
<text x="69" y="83.2">Dn2</text>
<text x="76.9" y="81.4">B7</text>
<text x="113.1" y="79.7">41</text>
<text x="113.1" y="83.2">42</text>
<text x="118.6" y="81.4">RXN1_P0</text>
<text x="149.5" y="83.2">VBUS</text>
<text x="159.8" y="81.4">25</text>
<text x="40.6" y="84.9">A7</text>
<text x="40.6" y="88.5">A8</text>
<text x="46.3" y="86.7">Dn1</text>
<text x="69" y="86.7">Dp2</text>
<text x="76.9" y="88.5">B5</text>
<text x="76.9" y="84.9">B6</text>
<text x="118.6" y="84.9">RXP1_P0</text>
<text x="146.5" y="86.7">RESETJ</text>
<text x="159.8" y="88.5">23</text>
<text x="159.8" y="84.9">24</text>
<text x="290.4" y="86.4">EH</text>
<text x="295.5" y="84.9">6</text>
<text x="38.6" y="95.5">A10</text>
<text x="40.6" y="92">A9</text>
<text x="46.3" y="90.2">SBU1</text>
<text x="46.3" y="93.8">VBUS</text>
<text x="63.8" y="90.2">VCONN</text>
<text x="66.6" y="93.8">VBUS</text>
<text x="76.9" y="95.5">B3</text>
<text x="76.9" y="92">B4</text>
<text x="113.1" y="90.2">44</text>
<text x="113.1" y="93.8">45</text>
<text x="118.6" y="92">X2</text>
<text x="118.6" y="95.5">X1</text>
<text x="149.9" y="90.2">FN_B</text>
<text x="149.9" y="93.8">FN_A</text>
<text x="159.8" y="95.5">21</text>
<text x="159.8" y="92">22</text>
<text x="295.5" y="95.5">5</text>
<text x="38.6" y="99.1">A11</text>
<text x="46.3" y="97.3">SSRXn2</text>
<text x="46.3" y="100.8">SSRXp2</text>
<text x="62.9" y="97.3">SSTXn2</text>
<text x="63" y="100.8">SSTXp2</text>
<text x="76.9" y="99.1">B2</text>
<text x="113.1" y="100.8">47</text>
<text x="152.1" y="97.3">V33</text>
<text x="290.4" y="96.9">EH</text>
<text x="38.6" y="102.6">A12</text>
<text x="46.3" y="104.4">GND</text>
<text x="60.1" y="105.8" transform="rotate(-90 60.1 105.8)">EP</text>
<text x="63.7" y="105.8" transform="rotate(-90 63.7 105.8)">EP</text>
<text x="68.1" y="104.4">GND</text>
<text x="76.9" y="102.6">B1</text>
<text x="113.1" y="104.4">48</text>
<text x="118.6" y="102.6">TXN1_P1</text>
<text x="118.6" y="106.1">TXP1_P1</text>
<text x="153" y="104.4">SW</text>
<text x="159.8" y="102.6">19</text>
<text x="58.7" y="110.2" transform="rotate(-90 58.7 110.2)">3</text>
<text x="62.3" y="110.2" transform="rotate(-90 62.3 110.2)">2</text>
<text x="113.1" y="111.4">50</text>
<text x="118.6" y="113.2">RXN1_P1</text>
<text x="154.3" y="111.4">FB</text>
<text x="159.8" y="113.2">16</text>
<text x="159.8" y="109.6">17</text>
<text x="113.1" y="114.9">51</text>
<text x="113.1" y="118.5">52</text>
<text x="118.6" y="116.7">RXP1_P1</text>
<text x="144.1" y="118.5">RXP1_P4</text>
<text x="147.3" y="114.9">RTERM</text>
<text x="159.8" y="116.7">15</text>
<text x="113.1" y="122">53</text>
<text x="118.6" y="120.2">DP_P1</text>
<text x="118.6" y="123.8">DM_P1</text>
<text x="143.6" y="122">RXN1_P4</text>
<text x="159.8" y="120.2">14</text>
<text x="144.3" y="129">TXP1_P4</text>
<text x="159.8" y="130.8">11</text>
<text x="159.8" y="127.3">12</text>
<text x="113.1" y="132.6">56</text>
<text x="113.1" y="136.1">57</text>
<text x="118.6" y="134.3">TXN1_P2</text>
<text x="118.6" y="137.9">TXP1_P2</text>
<text x="143.9" y="132.6">TXN1_P4</text>
<text x="147.3" y="136.1">DM_P4</text>
<text x="159.8" y="137.9">9</text>
<text x="159.8" y="134.3">10</text>
<text x="215.7" y="134.5" transform="rotate(-90 215.7 134.5)">B1A12</text>
<text x="224.5" y="134.5" transform="rotate(-90 224.5 134.5)">B4A9</text>
<text x="228.1" y="134.5" transform="rotate(-90 228.1 134.5)">A8</text>
<text x="231.6" y="134.5" transform="rotate(-90 231.6 134.5)">A7</text>
<text x="235.1" y="134.5" transform="rotate(-90 235.1 134.5)">A6</text>
<text x="238.7" y="134.5" transform="rotate(-90 238.7 134.5)">A5</text>
<text x="242.2" y="134.5" transform="rotate(-90 242.2 134.5)">A4B9</text>
<text x="251" y="134.5" transform="rotate(-90 251 134.5)">A1B12</text>
<text x="286.2" y="132.6">1</text>
<text x="286.2" y="136.1">2</text>
<text x="289.7" y="134.3">USBDN_DM2</text>
<text x="289.7" y="137.9">USBDN_DP2</text>
<text x="382.9" y="137.9">RBIAS</text>
<text x="394.4" y="136.1">63</text>
<text x="113.1" y="143.2">59</text>
<text x="148" y="139.6">DP_P4</text>
<text x="217.5" y="143.3" transform="rotate(-90 217.5 143.3)">GND</text>
<text x="233.4" y="142.8" transform="rotate(-90 233.4 142.8)">DN1</text>
<text x="236.9" y="142.4" transform="rotate(-90 236.9 142.4)">DP1</text>
<text x="240.4" y="142.4" transform="rotate(-90 240.4 142.4)">CC1</text>
<text x="252.8" y="143.3" transform="rotate(-90 252.8 143.3)">GND</text>
<text x="286.2" y="139.6">3</text>
<text x="286.2" y="143.2">4</text>
<text x="289.7" y="141.4">USBDN_DM3</text>
<text x="380.6" y="141.4">PLLFILT</text>
<text x="394.4" y="143.2">61</text>
<text x="394.4" y="139.6">62</text>
<text x="113.1" y="146.7">60</text>
<text x="118.6" y="144.9">RXN1_P2</text>
<text x="118.6" y="148.4">RXP1_P2</text>
<text x="147.3" y="146.7">DM_P3</text>
<text x="159.8" y="148.4">6</text>
<text x="159.8" y="144.9">7</text>
<text x="226.3" y="144.8" transform="rotate(-90 226.3 144.8)">VBUS</text>
<text x="229.8" y="144.7" transform="rotate(-90 229.8 144.7)">SBU1</text>
<text x="243.9" y="144.8" transform="rotate(-90 243.9 144.8)">VBUS</text>
<text x="289.7" y="144.9">USBDN_DP3</text>
<text x="370.1" y="144.9">XTAL1(CLKIN)</text>
<text x="382.8" y="148.4">XTAL2</text>
<text x="394.4" y="146.7">60</text>
<text x="75.1" y="155.5">B1A12</text>
<text x="144.1" y="153.7">RXP1_P3</text>
<text x="148" y="150.2">DP_P3</text>
<text x="159.8" y="155.5">4</text>
<text x="159.8" y="152">5</text>
<text x="286.2" y="150.2">6</text>
<text x="286.2" y="153.7">7</text>
<text x="289.7" y="152">PRTCTL2</text>
<text x="289.7" y="155.5">PRTCTL3</text>
<text x="374.9" y="152">USBUP_DM</text>
<text x="375.6" y="155.5">USBUP_DP</text>
<text x="394.4" y="153.7">58</text>
<text x="394.4" y="150.2">59</text>
<text x="66.4" y="157.3">GND</text>
<text x="113.1" y="157.3">63</text>
<text x="113.1" y="160.8">64</text>
<text x="118.6" y="159">DP_P2</text>
<text x="143.6" y="157.3">RXN1_P3</text>
<text x="229.8" y="158.1" transform="rotate(-90 229.8 158.1)">CC2</text>
<text x="233.4" y="158.1" transform="rotate(-90 233.4 158.1)">DP2</text>
<text x="236.9" y="158.1" transform="rotate(-90 236.9 158.1)">DN2</text>
<text x="240.4" y="158.1" transform="rotate(-90 240.4 158.1)">SBU2</text>
<text x="252.4" y="158.7" transform="rotate(-90 252.4 158.7)">0</text>
<text x="286.2" y="157.3">8</text>
<text x="286.2" y="160.8">9</text>
<text x="289.7" y="159">SD2_nCD</text>
<text x="394.4" y="160.8">56</text>
<text x="45.9" y="167.9">B5</text>
<text x="64.8" y="166.1">VBUS</text>
<text x="75.1" y="167.9">A8</text>
<text x="75.1" y="164.3">B4A9</text>
<text x="113.1" y="164.3">65</text>
<text x="118.6" y="162.6">DM_P2</text>
<text x="118.6" y="166.1">EP</text>
<text x="143.9" y="167.9">TXN1_P3</text>
<text x="144.3" y="164.3">TXP1_P3</text>
<text x="159.8" y="166.1">1</text>
<text x="159.8" y="162.6">2</text>
<text x="228.1" y="163.8" transform="rotate(-90 228.1 163.8)">B5</text>
<text x="231.6" y="163.8" transform="rotate(-90 231.6 163.8)">B6</text>
<text x="235.1" y="163.8" transform="rotate(-90 235.1 163.8)">B7</text>
<text x="238.7" y="163.8" transform="rotate(-90 238.7 163.8)">B8</text>
<text x="251" y="163.2" transform="rotate(-90 251 163.2)">0</text>
<text x="284.2" y="164.3">10</text>
<text x="284.2" y="167.9">11</text>
<text x="289.7" y="162.6">SD2_D1</text>
<text x="289.7" y="166.1">SD2_D0</text>
<text x="375.7" y="166.1">VBUS_DET</text>
<text x="384.8" y="162.6">TEST</text>
<text x="394.4" y="167.9">54</text>
<text x="394.4" y="164.3">55</text>
<text x="45.9" y="171.4">B6</text>
<text x="51.6" y="169.6">CC2</text>
<text x="51.6" y="173.1">DP2</text>
<text x="65" y="169.6">SBU1</text>
<text x="66.8" y="173.1">DN1</text>
<text x="75.1" y="171.4">A7</text>
<text x="284.2" y="171.4">12</text>
<text x="289.7" y="169.6">SD2_D7</text>
<text x="289.7" y="173.1">SD2_D6</text>
<text x="378.7" y="173.1">LED/TXD</text>
<text x="380.6" y="169.6">nRESET</text>
<text x="394.4" y="171.4">53</text>
<text x="45.9" y="174.9">B7</text>
<text x="45.9" y="178.4">B8</text>
<text x="51.6" y="176.7">DN2</text>
<text x="67.3" y="176.7">DP1</text>
<text x="75.1" y="178.4">A5</text>
<text x="75.1" y="174.9">A6</text>
<text x="284.2" y="174.9">13</text>
<text x="289.7" y="176.7">SD2_CLK</text>
<text x="381.7" y="176.7">SPI_DI</text>
<text x="394.4" y="178.4">51</text>
<text x="394.4" y="174.9">52</text>
<text x="51.6" y="180.2">SBU2</text>
<text x="64.8" y="183.7">VBUS</text>
<text x="67.2" y="180.2">CC1</text>
<text x="75.1" y="182">A4B9</text>
<text x="284.2" y="182">15</text>
<text x="284.2" y="185.5">16</text>
<text x="289.7" y="183.7">CRD_PWR2</text>
<text x="349" y="180.2">SPI_DO/SDA/SPI_SPD_SEL</text>
<text x="371.7" y="183.7">SPI_CLK/SCL</text>
<text x="394.4" y="185.5">49</text>
<text x="394.4" y="182">50</text>
<text x="46.5" y="190.8">0</text>
<text x="75.1" y="190.8">A1B12</text>
<text x="284.2" y="189">17</text>
<text x="289.7" y="187.3">SD2_D5</text>
<text x="289.7" y="190.8">SD2_CMD</text>
<text x="377.2" y="187.3">SPI_CE_n</text>
<text x="388.3" y="190.8">NC</text>
<text x="394.4" y="189">48</text>
<text x="51" y="192.2">0</text>
<text x="66.4" y="192.5">GND</text>
<text x="284.2" y="192.5">18</text>
<text x="284.2" y="196.1">19</text>
<text x="289.7" y="194.3">SD2_D4</text>
<text x="289.7" y="197.8">SD2_D3</text>
<text x="388.3" y="197.8">NC</text>
<text x="394.4" y="196.1">46</text>
<text x="284.2" y="199.6">20</text>
<text x="284.2" y="203.1">21</text>
<text x="289.7" y="201.4">SD2_D2</text>
<text x="379.2" y="201.4">SD2_WP</text>
<text x="394.4" y="203.1">44</text>
<text x="394.4" y="199.6">45</text>
<text x="284.2" y="206.7">22</text>
<text x="289.7" y="204.9">SD1_WP/MS_SCLK/xD_D4</text>
<text x="289.7" y="208.4">SD1_nCD</text>
<text x="374.8" y="208.4">CRD_PWR1</text>
<text x="388.3" y="204.9">NC</text>
<text x="394.4" y="206.7">43</text>
<text x="284.2" y="210.2">23</text>
<text x="289.7" y="211.9">CRFILT</text>
<text x="367.6" y="215.5">SD1_D2/xD_D5</text>
<text x="394.4" y="213.7">41</text>
<text x="166.3" y="219.2" transform="rotate(-90 166.3 219.2)">B1A12</text>
<text x="175.2" y="219.2" transform="rotate(-90 175.2 219.2)">B4A9</text>
<text x="178.7" y="219.2" transform="rotate(-90 178.7 219.2)">A8</text>
<text x="182.2" y="219.2" transform="rotate(-90 182.2 219.2)">A7</text>
<text x="185.7" y="219.2" transform="rotate(-90 185.7 219.2)">A6</text>
<text x="189.3" y="219.2" transform="rotate(-90 189.3 219.2)">A5</text>
<text x="192.8" y="219.2" transform="rotate(-90 192.8 219.2)">A4B9</text>
<text x="201.6" y="219.2" transform="rotate(-90 201.6 219.2)">A1B12</text>
<text x="284.2" y="217.2">25</text>
<text x="284.2" y="220.8">26</text>
<text x="289.7" y="219">SD1_D1/MS_D5/xD_D3</text>
<text x="354.8" y="219">SD1_D3/MS_D3/xD_D6</text>
<text x="394.4" y="220.8">39</text>
<text x="394.4" y="217.2">40</text>
<text x="168.1" y="227.9" transform="rotate(-90 168.1 227.9)">GND</text>
<text x="184" y="227.5" transform="rotate(-90 184 227.5)">DN1</text>
<text x="187.5" y="227" transform="rotate(-90 187.5 227)">DP1</text>
<text x="191" y="227.1" transform="rotate(-90 191 227.1)">CC1</text>
<text x="203.4" y="227.9" transform="rotate(-90 203.4 227.9)">GND</text>
<text x="284.2" y="224.3">27</text>
<text x="284.2" y="227.8">28</text>
<text x="289.7" y="222.5">SD1_D0/MS_D4/xD_D2</text>
<text x="289.7" y="226.1">SD1_D7/MS_D6/xD_D1</text>
<text x="354.8" y="226.1">SD1_D4/MS_D2/xD_D7</text>
<text x="380.2" y="222.5">MS_INS</text>
<text x="394.4" y="227.8">37</text>
<text x="394.4" y="224.3">38</text>
<text x="176.9" y="229.5" transform="rotate(-90 176.9 229.5)">VBUS</text>
<text x="180.4" y="229.3" transform="rotate(-90 180.4 229.3)">SBU1</text>
<text x="194.6" y="229.5" transform="rotate(-90 194.6 229.5)">VBUS</text>
<text x="284.2" y="231.4">29</text>
<text x="289.7" y="229.6">SD1_D6/MS_D7/xD_D0</text>
<text x="289.7" y="233.1">SD1_CLK/MS_BS/xD_nWP</text>
<text x="378.8" y="233.1">xD_nB/R</text>
<text x="379.9" y="229.6">xD_nCD</text>
<text x="394.4" y="231.4">36</text>
<text x="284.2" y="234.9">30</text>
<text x="284.2" y="238.4">31</text>
<text x="289.7" y="236.6">xD_nWE</text>
<text x="380.4" y="236.6">xD_nRE</text>
<text x="394.4" y="238.4">34</text>
<text x="394.4" y="234.9">35</text>
<text x="180.4" y="242.7" transform="rotate(-90 180.4 242.7)">CC2</text>
<text x="184" y="242.7" transform="rotate(-90 184 242.7)">DP2</text>
<text x="187.5" y="242.7" transform="rotate(-90 187.5 242.7)">DN2</text>
<text x="191" y="242.7" transform="rotate(-90 191 242.7)">SBU2</text>
<text x="203" y="243.3" transform="rotate(-90 203 243.3)">0</text>
<text x="284.2" y="241.9">32</text>
<text x="289.7" y="240.2">SD1_D5/MS_D1/xD_ALE</text>
<text x="289.7" y="243.7">SD1_CMD/MS_D0/xD_CLE</text>
<text x="380.4" y="240.2">xD_nCE</text>
<text x="178.7" y="248.4" transform="rotate(-90 178.7 248.4)">B5</text>
<text x="182.2" y="248.4" transform="rotate(-90 182.2 248.4)">B6</text>
<text x="185.7" y="248.4" transform="rotate(-90 185.7 248.4)">B7</text>
<text x="189.3" y="248.4" transform="rotate(-90 189.3 248.4)">B8</text>
<text x="201.6" y="247.8" transform="rotate(-90 201.6 247.8)">0</text>
</g>
<g font-size="3.2" fill="#f00">
<text x="113.1" y="58.5">35</text>
<text x="118.6" y="60.3">AVDD33</text>
<text x="113.1" y="76.1">40</text>
<text x="118.6" y="77.9">VP12_P0</text>
<text x="144.8" y="76.1">DVDD12</text>
<text x="159.8" y="77.9">26</text>
<text x="159.8" y="74.4">27</text>
<text x="144.8" y="79.7">DVDD33</text>
<text x="113.1" y="86.7">43</text>
<text x="118.6" y="88.5">AVDD33</text>
<text x="272.3" y="84.9">1</text>
<text x="276" y="86.4">VCC</text>
<text x="351.2" y="87.1" transform="rotate(-90 351.2 87.1)">VDD</text>
<text x="349.8" y="92.6" transform="rotate(-90 349.8 92.6)">4</text>
<text x="113.1" y="97.3">46</text>
<text x="118.6" y="99.1">AVDD12</text>
<text x="143.7" y="100.8">VDDP/V5</text>
<text x="159.8" y="99.1">20</text>
<text x="113.1" y="107.9">49</text>
<text x="118.6" y="109.6">VP12_P1</text>
<text x="113.1" y="125.5">54</text>
<text x="144.3" y="125.5">VP12_P4</text>
<text x="159.8" y="123.8">13</text>
<text x="113.1" y="129">55</text>
<text x="118.6" y="127.3">AVDD33</text>
<text x="118.6" y="130.8">DVDD12</text>
<text x="381.8" y="134.3">VDD33</text>
<text x="394.4" y="132.6">64</text>
<text x="113.1" y="139.6">58</text>
<text x="118.6" y="141.4">VP12_P2</text>
<text x="145.1" y="143.2">AVDD33</text>
<text x="159.8" y="141.4">8</text>
<text x="286.2" y="146.7">5</text>
<text x="289.7" y="148.4">VDD33</text>
<text x="113.1" y="150.2">61</text>
<text x="113.1" y="153.7">62</text>
<text x="118.6" y="152">DVDD12</text>
<text x="118.6" y="155.5">DVDD33</text>
<text x="144.3" y="160.8">VP12_P3</text>
<text x="159.8" y="159">3</text>
<text x="381.8" y="159">VDD33</text>
<text x="394.4" y="157.3">57</text>
<text x="284.2" y="178.4">14</text>
<text x="289.7" y="180.2">VDD33</text>
<text x="381.8" y="194.3">VDD33</text>
<text x="394.4" y="192.5">47</text>
<text x="284.2" y="213.7">24</text>
<text x="289.7" y="215.5">VDD33</text>
<text x="381.8" y="211.9">VDD33</text>
<text x="394.4" y="210.2">42</text>
<text x="381.8" y="243.7">VDD33</text>
<text x="394.4" y="241.9">33</text>
</g>
</svg>
